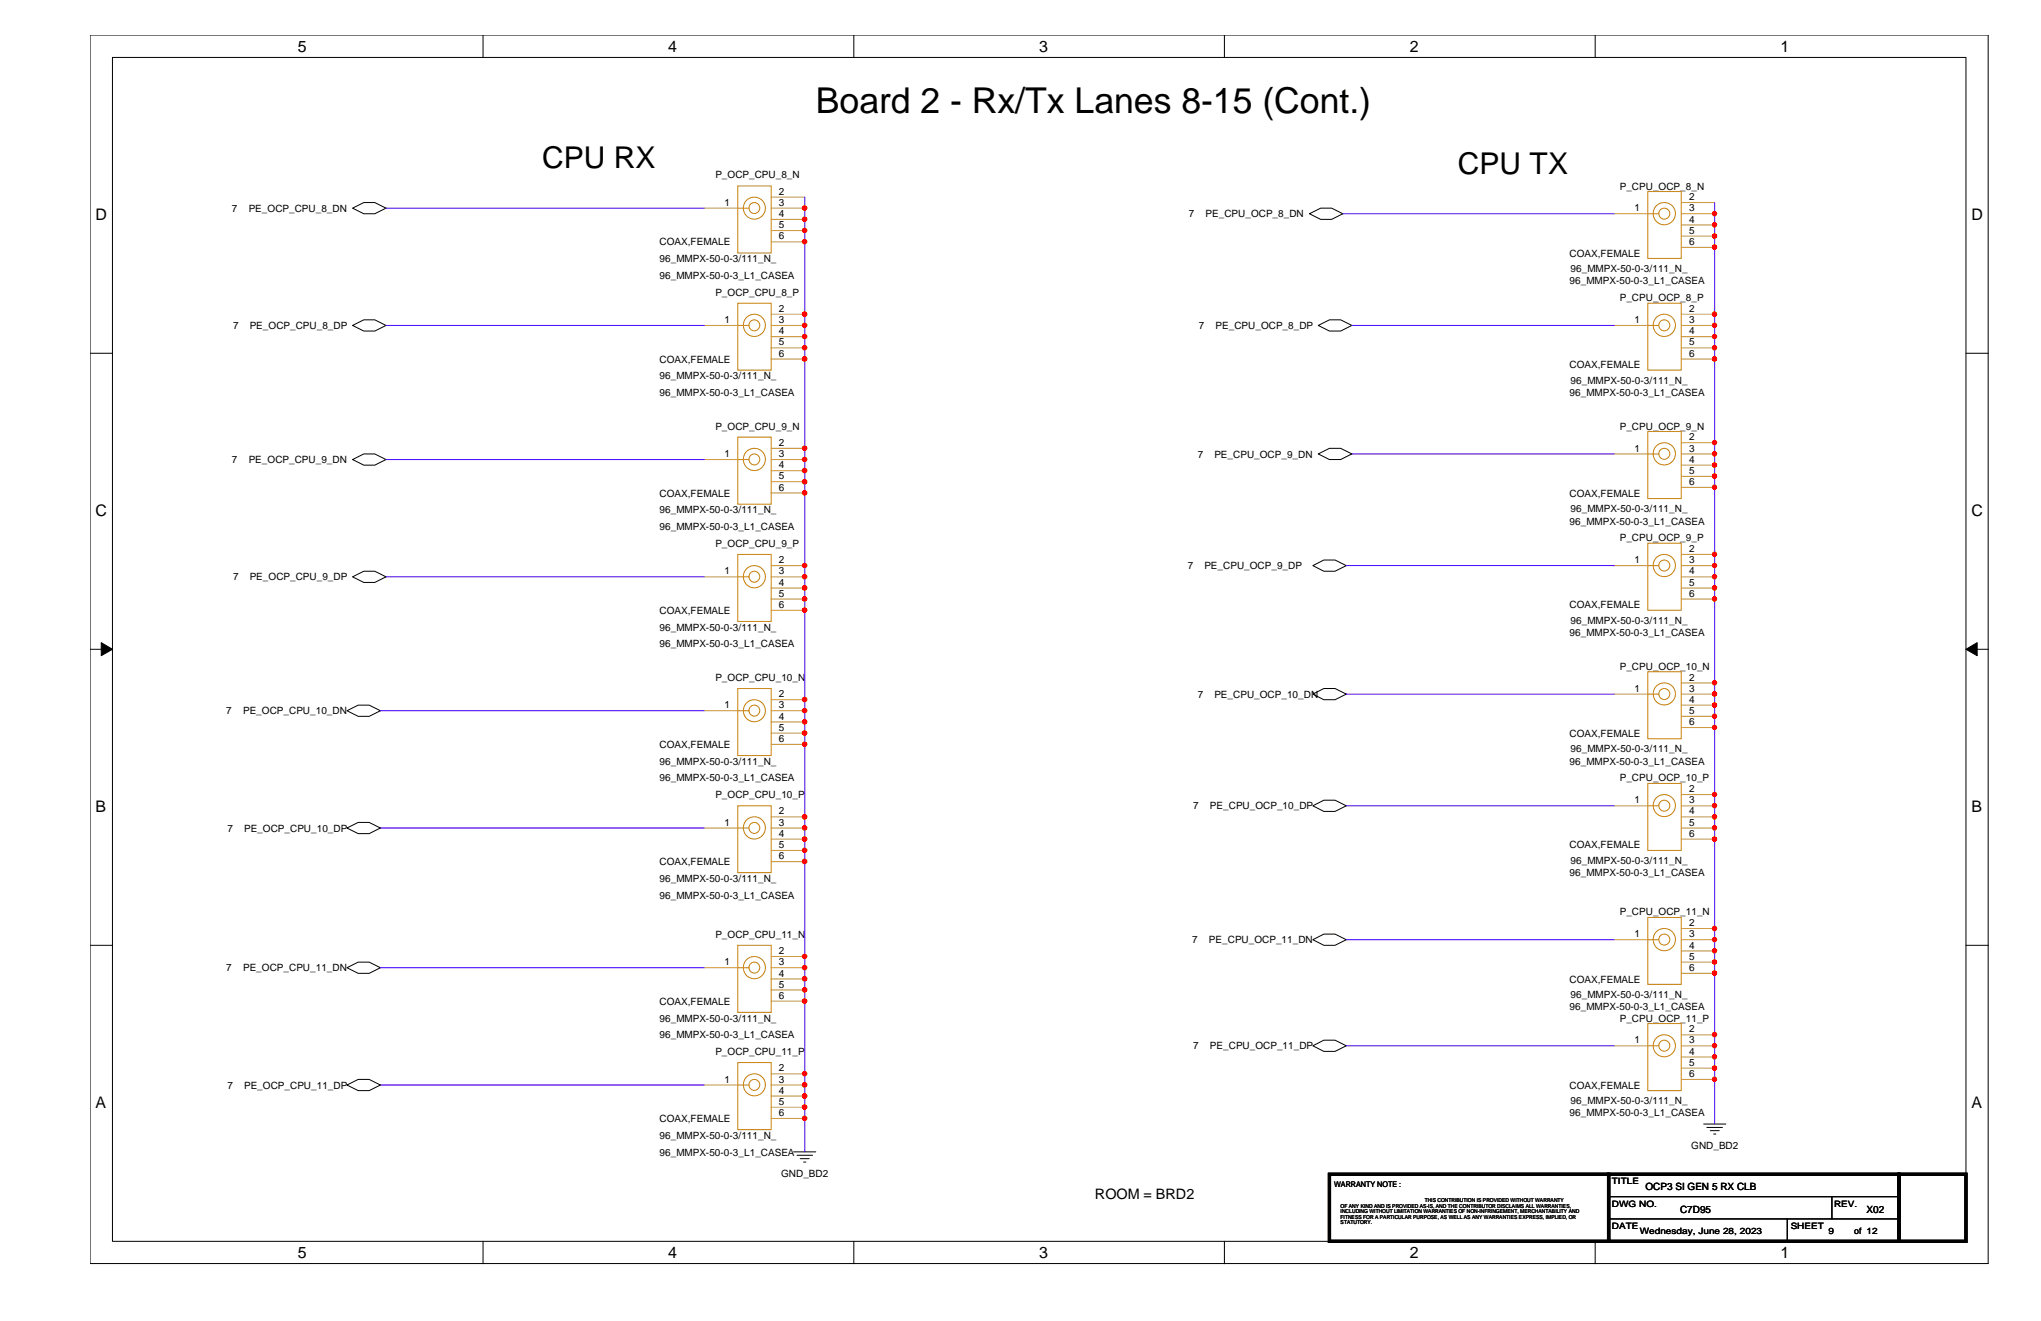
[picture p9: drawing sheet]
<svg xmlns="http://www.w3.org/2000/svg" width="432mm" height="279mm" viewBox="0 0 432 279" stroke-linecap="round" stroke-linejoin="round" font-family="sans-serif">
<path d="M19 7.4h401.6v259.8h-401.5zM23.8 12.1h392.1v250.5h-392.1z" fill="none" stroke="#000" stroke-width=".21"/>
<g fill="#fff">
<path d="M63 7.9h1.9v3.8h-1.9z"/>
<path d="M63 263.1h1.9v3.7h-1.9z"/>
</g>
<path d="M102.2 7.4v4.7M102.2 262.6v4.7" fill="none" stroke="#000" stroke-width=".21"/>
<g fill="#fff">
<path d="M141.4 7.9h1.9v3.8h-1.9z"/>
<path d="M141.4 263.1h1.9v3.7h-1.9z"/>
</g>
<path d="M180.6 7.4v4.7M180.6 262.6v4.7" fill="none" stroke="#000" stroke-width=".21"/>
<g fill="#fff">
<path d="M219.8 7.9h1.9v3.8h-1.9z"/>
<path d="M219.8 263.1h1.9v3.7h-1.9z"/>
</g>
<path d="M259 7.4v4.7M259 262.6v4.7" fill="none" stroke="#000" stroke-width=".21"/>
<g fill="#fff">
<path d="M298.2 7.9h1.9v3.8h-1.9z"/>
<path d="M298.2 263.1h1.9v3.7h-1.9z"/>
</g>
<path d="M337.5 7.4v4.7M337.5 262.6v4.7" fill="none" stroke="#000" stroke-width=".21"/>
<g fill="#fff">
<path d="M376.7 7.9h1.8v3.8h-1.8z"/>
<path d="M376.7 263.1h1.8v3.7h-1.8z"/>
<path d="M20.2 43.4h2.5v3.8h-2.5z"/>
<path d="M417.1 43.4h2.5v3.8h-2.5z"/>
<path d="M20.2 106h2.5v3.8h-2.5z"/>
<path d="M417.1 106h2.5v3.8h-2.5z"/>
</g>
<path d="M19.1 74.7h4.7M415.9 74.7h4.8" fill="none" stroke="#000" stroke-width=".21"/>
<g fill="#fff">
<path d="M20.2 168.6h2.3v3.8h-2.3z"/>
<path d="M417.1 168.6h2.3v3.8h-2.3z"/>
</g>
<path d="M19.1 137.3h4.7M415.9 137.3h4.8" fill="none" stroke="#000" stroke-width=".21"/>
<path d="M21.4 135.9l2.4 1.4-2.4 1.4zM415.9 137.3l2.4-1.4v2.8z" fill="#000" stroke="#000" stroke-width=".21"/>
<g fill="#fff">
<path d="M20.2 231.2h2.3v3.8h-2.3z"/>
<path d="M417.1 231.2h2.3v3.8h-2.3z"/>
</g>
<g fill="none" stroke="#000" stroke-width=".21">
<path d="M74.6 44l2.4-1.2h2.3l2.4 1.2-2.4 1.2h-2.3zM277 45.2l2.4-1.2h2.3l2.4 1.2-2.4 1.2h-2.3zM74.6 68.8l2.4-1.2h2.3l2.4 1.2-2.4 1.2h-2.3zM278.9 68.8l2.4-1.2h2.3l2.4 1.2-2.4 1.2h-2.3zM74.6 97.2l2.4-1.2h2.3l2.4 1.2-2.4 1.2h-2.3zM278.9 96l2.4-1.2h2.3l2.4 1.2-2.4 1.2h-2.3zM277.7 119.6l2.4-1.2h2.3l2.4 1.2-2.4 1.2h-2.3zM74.6 122l2.4-1.2h2.3l2.4 1.2-2.4 1.2h-2.3zM73.4 150.3l2.4-1.2h2.3l2.4 1.2-2.4 1.2h-2.3zM277.7 146.8l2.4-1.2h2.3l2.4 1.2-2.4 1.2h-2.3zM73.4 175.1l2.4-1.2h2.3l2.4 1.2-2.4 1.2h-2.3zM277.7 170.4l2.4-1.2h2.3l2.4 1.2-2.4 1.2h-2.3z"/>
<path d="M19.1 199.9h4.7M277.7 198.8l2.4-1.2h2.3l2.4 1.2-2.4 1.1h-2.3zM415.9 199.9h4.8M73.4 204.7l2.4-1.2h2.3l2.4 1.2-2.4 1.2h-2.3zM73.4 229.5l2.4-1.2h2.3l2.4 1.2-2.4 1.2h-2.3zM277.7 221.2l2.4-1.2h2.3l2.4 1.2-2.4 1.2h-2.3zM360.4 237.7h4.7M361.1 238.5h3.3M361.8 239.1h1.9M362.5 239.9h.5M167.9 243.6h4.7M168.6 244.3h3.3"/>
<path d="M169.3 245.1h1.9M170 245.8h.5M340.3 253.1h61.4M340.3 257.8h61.4M378.1 257.8v4.8M387.6 253.1v4.7"/>
</g>
<path d="M281.3 248.4h59v14.2h-59zM340.3 248.4h61.4v14.2h-61.4zM401.7 248.4h14.2v14.2h-14.2z" fill="none" stroke="#000" stroke-width=".68"/>
<g fill="none" stroke="#cc8006" stroke-width=".21">
<path d="M156.1 39.3h7.1v14.2h-7.1zM156.1 44h2.4M348.6 45.2h2.3M348.6 40.5h7.1v14.2h-7.1zM156.1 64.1h7.1v14.2h-7.1zM156.1 68.8h2.4M348.6 68.8h2.3M348.6 64.1h7.1v14.2h-7.1zM156.1 92.5h7.1v14.1h-7.1zM156.1 97.2h2.4M348.6 96h2.3M348.6 91.3h7.1v14.2h-7.1z"/>
<path d="M156.1 117.3h7.1v14.1h-7.1zM348.6 119.6h2.3M348.6 114.9h7.1v14.2h-7.1zM156.1 122h2.4M156.1 145.6h7.1v14.2h-7.1zM156.1 150.3h2.4M348.6 146.8h2.3M348.6 142.1h7.1v14.2h-7.1zM156.1 170.4h7.1v14.2h-7.1zM156.1 175.1h2.4M348.6 170.4h2.3M348.6 165.7h7.1v14.2h-7.1z"/>
<path d="M156.1 199.9h7.1v14.2h-7.1zM348.6 198.8h2.3M348.6 194.1h7.1v14.1h-7.1zM156.1 204.7h2.4M348.6 216.5h7.1v14.2h-7.1zM156.1 224.7h7.1v14.2h-7.1zM156.1 229.5h2.4M348.6 221.2h2.3"/>
<circle cx="159.6" cy="44" r="1.15"/>
<circle cx="159.6" cy="44" r="2.33"/>
<circle cx="352.1" cy="45.2" r="2.36"/>
<circle cx="352.1" cy="45.2" r="1.17"/>
<circle cx="159.6" cy="68.8" r="2.34"/>
<circle cx="159.6" cy="68.8" r="1.15"/>
<circle cx="352.1" cy="68.8" r="2.36"/>
<circle cx="352.1" cy="68.8" r="1.17"/>
<circle cx="159.6" cy="97.2" r="2.34"/>
<circle cx="159.6" cy="97.2" r="1.15"/>
<circle cx="352.1" cy="96" r="2.36"/>
<circle cx="352.1" cy="96" r="1.17"/>
<circle cx="352.1" cy="119.6" r="2.36"/>
<circle cx="352.1" cy="119.6" r="1.17"/>
<circle cx="159.6" cy="122" r="2.34"/>
<circle cx="159.6" cy="122" r="1.15"/>
<circle cx="159.6" cy="150.3" r="1.15"/>
<circle cx="159.6" cy="150.3" r="2.33"/>
<circle cx="352.1" cy="146.8" r="1.17"/>
<circle cx="352.1" cy="146.8" r="2.35"/>
<circle cx="159.6" cy="175.1" r="2.34"/>
<circle cx="159.6" cy="175.1" r="1.15"/>
<circle cx="352.1" cy="170.4" r="1.17"/>
<circle cx="352.1" cy="170.4" r="2.35"/>
<circle cx="352.1" cy="198.7" r="2.36"/>
<circle cx="352.1" cy="198.7" r="1.17"/>
<circle cx="159.6" cy="204.7" r="2.34"/>
<circle cx="159.6" cy="204.7" r="1.15"/>
<circle cx="159.6" cy="229.5" r="1.15"/>
<circle cx="159.6" cy="229.4" r="2.33"/>
<circle cx="352.1" cy="221.2" r="1.17"/>
<circle cx="352.1" cy="221.2" r="2.35"/>
</g>
<g fill="none" stroke="#a84" stroke-width=".21">
<path d="M149 44h7.1M163.2 41.7h7.1M163.2 44h7.1M163.2 46.4h7.1M163.2 48.8h7.1M163.2 51.1h7.1M341.5 45.2h7.1M355.7 42.8h7.1M355.7 45.2h7.1M355.7 47.6h7.1M355.7 50h7.1M355.7 52.3h7.1"/>
<path d="M149 68.8h7.1M163.2 66.5h7.1M163.2 68.8h7.1M163.2 71.2h7.1M163.2 73.6h7.1M163.2 75.9h7.1M341.5 68.8h7.1M355.7 66.5h7.1M355.7 68.8h7.1M355.7 71.2h7.1M355.7 73.6h7.1M355.7 75.9h7.1"/>
<path d="M149 97.2h7.1M163.2 94.8h7.1M163.2 97.2h7.1M163.2 99.6h7.1M341.5 96h7.1M355.7 93.6h7.1M355.7 96h7.1M355.7 98.4h7.1M163.2 101.9h7.1M163.2 104.3h7.1M163.2 119.6h7.1M341.5 119.6h7.1"/>
<path d="M355.7 117.3h7.1M355.7 119.6h7.1M355.7 100.8h7.1M355.7 103.1h7.1M149 122h7.1M163.2 122h7.1M163.2 124.4h7.1M163.2 126.7h7.1M163.2 129.1h7.1M355.7 122h7.1M355.7 124.4h7.1M355.7 126.7h7.1"/>
<path d="M149 150.3h7.1M163.2 148h7.1M163.2 150.3h7.1M163.2 152.7h7.1M163.2 155.1h7.1M163.2 157.4h7.1M341.5 146.8h7.1M355.7 144.4h7.1M355.7 146.8h7.1M355.7 149.1h7.1M355.7 151.5h7.1M355.7 153.9h7.1"/>
<path d="M149 175.1h7.1M163.2 172.8h7.1M163.2 175.1h7.1M163.2 177.5h7.1M163.2 179.9h7.1M341.5 170.4h7.1M355.7 168.1h7.1M355.7 170.4h7.1M355.7 172.8h7.1M355.7 175.1h7.1M355.7 177.5h7.1M163.2 182.2h7.1"/>
<path d="M341.5 198.8h7.1M355.7 196.4h7.1M355.7 198.8h7.1M149 204.7h7.1M163.2 202.3h7.1M163.2 204.7h7.1M163.2 207.1h7.1M163.2 209.4h7.1M163.2 211.8h7.1M355.7 201.1h7.1M355.7 203.5h7.1M355.7 205.9h7.1"/>
<path d="M355.7 218.9h7.1M149 229.5h7.1M163.2 227.1h7.1M163.2 229.5h7.1M163.2 231.8h7.1M163.2 234.2h7.1M163.2 236.6h7.1M341.5 221.2h7.1M355.7 221.2h7.1M355.7 223.6h7.1M355.7 225.9h7.1M355.7 228.3h7.1"/>
</g>
<g fill="none" stroke="#4200ff" stroke-width=".21">
<path d="M81.7 44h67.3M170.3 41.7v201.9M284.1 45.2h57.4M362.8 42.8v194.9M81.7 68.8h67.3M286 68.8h55.5M81.7 97.2h67.3M286 96h55.5M284.8 119.6h56.7M81.7 122h67.3M80.5 150.3h68.5M284.8 146.8h56.7"/>
<path d="M80.5 175.1h68.5M284.8 170.4h56.7M284.8 198.8h56.7M80.5 204.7h68.5M80.5 229.5h68.5M284.8 221.2h56.7"/>
</g>
<g fill="#f00" stroke="#f00" stroke-width=".21">
<circle cx="362.7" cy="45.2" r=".45"/>
<circle cx="362.7" cy="47.6" r=".45"/>
<circle cx="362.7" cy="49.9" r=".45"/>
<circle cx="362.7" cy="52.3" r=".46"/>
<circle cx="362.7" cy="66.5" r=".46"/>
<circle cx="362.7" cy="68.8" r=".45"/>
<circle cx="362.7" cy="71.2" r=".45"/>
<circle cx="362.7" cy="73.5" r=".45"/>
<circle cx="362.7" cy="75.9" r=".46"/>
<circle cx="362.7" cy="93.6" r=".45"/>
<circle cx="362.7" cy="96" r=".45"/>
<circle cx="362.7" cy="98.4" r=".45"/>
<circle cx="362.7" cy="100.7" r=".46"/>
<circle cx="362.7" cy="103.1" r=".45"/>
<circle cx="362.7" cy="117.2" r=".45"/>
<circle cx="362.7" cy="119.6" r=".45"/>
<circle cx="362.7" cy="122" r=".45"/>
<circle cx="362.7" cy="124.3" r=".46"/>
<circle cx="362.7" cy="126.7" r=".45"/>
<circle cx="362.7" cy="144.4" r=".45"/>
<circle cx="362.7" cy="146.8" r=".46"/>
<circle cx="362.7" cy="149.1" r=".46"/>
<circle cx="362.7" cy="151.5" r=".45"/>
<circle cx="362.7" cy="153.9" r=".45"/>
<circle cx="362.7" cy="168" r=".45"/>
<circle cx="362.7" cy="170.4" r=".46"/>
<circle cx="362.7" cy="172.8" r=".46"/>
<circle cx="362.7" cy="175.1" r=".45"/>
<circle cx="362.7" cy="177.5" r=".45"/>
<circle cx="362.7" cy="196.4" r=".46"/>
<circle cx="362.7" cy="198.7" r=".45"/>
<circle cx="362.7" cy="201.1" r=".45"/>
<circle cx="362.7" cy="203.5" r=".45"/>
<circle cx="362.7" cy="205.8" r=".46"/>
<circle cx="362.7" cy="218.8" r=".46"/>
<circle cx="362.7" cy="221.2" r=".45"/>
<circle cx="362.7" cy="223.5" r=".45"/>
<circle cx="362.7" cy="225.9" r=".45"/>
<circle cx="362.7" cy="228.3" r=".45"/>
<circle cx="170.2" cy="44" r=".46"/>
<circle cx="170.2" cy="46.4" r=".46"/>
<circle cx="170.2" cy="48.7" r=".46"/>
<circle cx="170.2" cy="51.1" r=".46"/>
<circle cx="170.2" cy="66.5" r=".47"/>
<circle cx="170.2" cy="68.8" r=".46"/>
<circle cx="170.2" cy="71.2" r=".46"/>
<circle cx="170.2" cy="73.5" r=".46"/>
<circle cx="170.2" cy="75.9" r=".47"/>
<circle cx="170.2" cy="94.8" r=".46"/>
<circle cx="170.2" cy="97.2" r=".46"/>
<circle cx="170.2" cy="99.5" r=".47"/>
<circle cx="170.2" cy="101.9" r=".47"/>
<circle cx="170.2" cy="104.2" r=".46"/>
<circle cx="170.2" cy="119.6" r=".46"/>
<circle cx="170.2" cy="122" r=".46"/>
<circle cx="170.2" cy="124.3" r=".47"/>
<circle cx="170.2" cy="126.7" r=".46"/>
<circle cx="170.2" cy="129" r=".46"/>
<circle cx="170.2" cy="147.9" r=".47"/>
<circle cx="170.2" cy="150.3" r=".46"/>
<circle cx="170.2" cy="152.7" r=".46"/>
<circle cx="170.2" cy="155" r=".46"/>
<circle cx="170.2" cy="157.4" r=".46"/>
<circle cx="170.2" cy="172.8" r=".47"/>
<circle cx="170.2" cy="175.1" r=".46"/>
<circle cx="170.2" cy="177.5" r=".46"/>
<circle cx="170.2" cy="179.8" r=".46"/>
<circle cx="170.2" cy="182.2" r=".47"/>
<circle cx="170.2" cy="202.3" r=".46"/>
<circle cx="170.2" cy="204.7" r=".46"/>
<circle cx="170.2" cy="207" r=".47"/>
<circle cx="170.2" cy="209.4" r=".46"/>
<circle cx="170.2" cy="211.7" r=".46"/>
<circle cx="170.2" cy="227.1" r=".46"/>
<circle cx="170.2" cy="229.4" r=".47"/>
<circle cx="170.2" cy="231.8" r=".47"/>
<circle cx="170.2" cy="234.2" r=".46"/>
<circle cx="170.2" cy="236.5" r=".46"/>
</g>
<text font-size="7.5" x="172.6" y="23.8">Board 2 - Rx/Tx Lanes 8-15 (Cont.)</text>
<g font-size="6.3">
<text x="114.7" y="35.6">CPU RX</text>
<text x="308.4" y="36.7">CPU TX</text>
</g>
<g font-size="3.4">
<text x="63" y="11">5</text>
<text x="141.4" y="11">4</text>
<text x="219.8" y="11">3</text>
<text x="298.2" y="11">2</text>
<text x="376.7" y="11">1</text>
<text x="20.2" y="46.5">D</text>
<text x="417.1" y="46.5">D</text>
<text x="20.2" y="109.1">C</text>
<text x="417.1" y="109.1">C</text>
<text x="20.2" y="171.7">B</text>
<text x="417.1" y="171.7">B</text>
<text x="20.2" y="234.3">A</text>
<text x="417.1" y="234.3">A</text>
<text x="63" y="266.1">5</text>
<text x="141.4" y="266.1">4</text>
<text x="219.8" y="266.1">3</text>
<text x="298.2" y="266.1">2</text>
<text x="376.7" y="266.1">1</text>
</g>
<text font-size="3" x="231.6" y="253.5">ROOM = BRD2</text>
<g font-size="2.1">
<text x="151.3" y="37.7">P_OCP_CPU_8_N</text>
<text x="164.8" y="41.2">2</text>
<text x="342.7" y="40.1">P_CPU_OCP_8_N</text>
<text x="49.1" y="44.8">7</text>
<text x="52.6" y="44.8">PE_OCP_CPU_8_DN</text>
<text x="153.2" y="43.5">1</text>
<text x="164.8" y="43.5">3</text>
<text x="164.8" y="45.9">4</text>
<text x="251.5" y="46">7</text>
<text x="255.1" y="46">PE_CPU_OCP_8_DN</text>
<text x="345.8" y="44.7">1</text>
<text x="357.3" y="42.3">2</text>
<text x="357.3" y="44.7">3</text>
<text x="357.3" y="47.1">4</text>
<text x="139.5" y="51.9">COAX,FEMALE</text>
<text x="164.8" y="48.3">5</text>
<text x="164.8" y="50.6">6</text>
<text x="357.3" y="49.4">5</text>
<text x="357.3" y="51.8">6</text>
<text x="139.5" y="55.5">96_MMPX-50-0-3/111_N_</text>
<text x="139.5" y="59">96_MMPX-50-0-3_L1_CASEA</text>
<text x="332.1" y="54.3">COAX,FEMALE</text>
<text x="332.3" y="57.6">96_MMPX-50-0-3/111_N_</text>
<text x="151.3" y="62.5">P_OCP_CPU_8_P</text>
<text x="164.8" y="66">2</text>
<text x="332.1" y="60.2">96_MMPX-50-0-3_L1_CASEA</text>
<text x="342.7" y="63.7">P_CPU_OCP_8_P</text>
<text x="357.3" y="66">2</text>
<text x="49.3" y="69.6">7</text>
<text x="52.8" y="69.6">PE_OCP_CPU_8_DP</text>
<text x="153.2" y="68.3">1</text>
<text x="164.8" y="68.3">3</text>
<text x="164.8" y="70.7">4</text>
<text x="253.6" y="69.6">7</text>
<text x="257.2" y="69.6">PE_CPU_OCP_8_DP</text>
<text x="345.8" y="68.3">1</text>
<text x="357.3" y="68.3">3</text>
<text x="357.3" y="70.7">4</text>
<text x="139.5" y="76.7">COAX,FEMALE</text>
<text x="164.8" y="73.1">5</text>
<text x="164.8" y="75.4">6</text>
<text x="332.1" y="77.9">COAX,FEMALE</text>
<text x="357.3" y="73.1">5</text>
<text x="357.3" y="75.4">6</text>
<text x="139.5" y="80.2">96_MMPX-50-0-3/111_N_</text>
<text x="139.5" y="83.8">96_MMPX-50-0-3_L1_CASEA</text>
<text x="332.1" y="83.8">96_MMPX-50-0-3_L1_CASEA</text>
<text x="332.3" y="81.2">96_MMPX-50-0-3/111_N_</text>
<text x="151.3" y="90.9">P_OCP_CPU_9_N</text>
<text x="164.8" y="94.3">2</text>
<text x="342.7" y="90.9">P_CPU_OCP_9_N</text>
<text x="345.8" y="95.5">1</text>
<text x="357.3" y="93.1">2</text>
<text x="357.3" y="95.5">3</text>
<text x="49.1" y="98">7</text>
<text x="52.6" y="98">PE_OCP_CPU_9_DN</text>
<text x="153.2" y="96.7">1</text>
<text x="164.8" y="96.7">3</text>
<text x="164.8" y="99.1">4</text>
<text x="164.8" y="101.4">5</text>
<text x="253.4" y="96.8">7</text>
<text x="256.9" y="96.8">PE_CPU_OCP_9_DN</text>
<text x="357.3" y="97.9">4</text>
<text x="357.3" y="100.2">5</text>
<text x="139.5" y="105">COAX,FEMALE</text>
<text x="164.8" y="103.8">6</text>
<text x="332.1" y="105">COAX,FEMALE</text>
<text x="357.3" y="102.6">6</text>
<text x="139.5" y="108.6">96_MMPX-50-0-3/111_N_</text>
<text x="139.5" y="112.1">96_MMPX-50-0-3_L1_CASEA</text>
<text x="332.1" y="111">96_MMPX-50-0-3_L1_CASEA</text>
<text x="332.3" y="108.3">96_MMPX-50-0-3/111_N_</text>
<text x="151.3" y="115.7">P_OCP_CPU_9_P</text>
<text x="164.8" y="119.1">2</text>
<text x="342.7" y="114.5">P_CPU_OCP_9_P</text>
<text x="345.8" y="119.1">1</text>
<text x="357.3" y="116.8">2</text>
<text x="357.3" y="119.1">3</text>
<text x="49.3" y="122.8">7</text>
<text x="52.8" y="122.8">PE_OCP_CPU_9_DP</text>
<text x="153.2" y="121.5">1</text>
<text x="164.8" y="121.5">3</text>
<text x="164.8" y="123.9">4</text>
<text x="251.3" y="120.4">7</text>
<text x="254.8" y="120.4">PE_CPU_OCP_9_DP</text>
<text x="357.3" y="121.5">4</text>
<text x="357.3" y="123.9">5</text>
<text x="139.5" y="129.8">COAX,FEMALE</text>
<text x="164.8" y="126.2">5</text>
<text x="164.8" y="128.6">6</text>
<text x="332.1" y="128.7">COAX,FEMALE</text>
<text x="332.3" y="132">96_MMPX-50-0-3/111_N_</text>
<text x="357.3" y="126.2">6</text>
<text x="139.5" y="133.4">96_MMPX-50-0-3/111_N_</text>
<text x="139.5" y="136.9">96_MMPX-50-0-3_L1_CASEA</text>
<text x="332.1" y="134.6">96_MMPX-50-0-3_L1_CASEA</text>
<text x="342.7" y="141.6">P_CPU_OCP_10_N</text>
<text x="357.3" y="143.9">2</text>
<text x="151.3" y="144">P_OCP_CPU_10_N</text>
<text x="153.2" y="149.8">1</text>
<text x="164.8" y="147.5">2</text>
<text x="164.8" y="149.8">3</text>
<text x="253.4" y="147.6">7</text>
<text x="256.9" y="147.6">PE_CPU_OCP_10_DN</text>
<text x="345.8" y="146.3">1</text>
<text x="357.3" y="146.3">3</text>
<text x="357.3" y="148.6">4</text>
<text x="47.9" y="151.1">7</text>
<text x="51.4" y="151.1">PE_OCP_CPU_10_DN</text>
<text x="164.8" y="152.2">4</text>
<text x="164.8" y="154.6">5</text>
<text x="332.1" y="155.8">COAX,FEMALE</text>
<text x="357.3" y="151">5</text>
<text x="357.3" y="153.4">6</text>
<text x="139.5" y="158.2">COAX,FEMALE</text>
<text x="139.5" y="161.8">96_MMPX-50-0-3/111_N_</text>
<text x="164.8" y="156.9">6</text>
<text x="332.1" y="161.8">96_MMPX-50-0-3_L1_CASEA</text>
<text x="332.3" y="159.1">96_MMPX-50-0-3/111_N_</text>
<text x="139.5" y="165.3">96_MMPX-50-0-3_L1_CASEA</text>
<text x="342.7" y="165.3">P_CPU_OCP_10_P</text>
<text x="357.3" y="167.6">2</text>
<text x="151.3" y="168.8">P_OCP_CPU_10_P</text>
<text x="164.8" y="172.3">2</text>
<text x="252.4" y="171.2">7</text>
<text x="256" y="171.2">PE_CPU_OCP_10_DP</text>
<text x="345.8" y="169.9">1</text>
<text x="357.3" y="169.9">3</text>
<text x="357.3" y="172.3">4</text>
<text x="48.1" y="175.9">7</text>
<text x="51.6" y="175.9">PE_OCP_CPU_10_DP</text>
<text x="153.2" y="174.6">1</text>
<text x="164.8" y="174.6">3</text>
<text x="164.8" y="177">4</text>
<text x="164.8" y="179.4">5</text>
<text x="332.1" y="179.5">COAX,FEMALE</text>
<text x="357.3" y="174.6">5</text>
<text x="357.3" y="177">6</text>
<text x="139.5" y="183">COAX,FEMALE</text>
<text x="164.8" y="181.7">6</text>
<text x="332.1" y="185.4">96_MMPX-50-0-3_L1_CASEA</text>
<text x="332.3" y="182.8">96_MMPX-50-0-3/111_N_</text>
<text x="139.5" y="186.5">96_MMPX-50-0-3/111_N_</text>
<text x="139.5" y="190.1">96_MMPX-50-0-3_L1_CASEA</text>
<text x="342.7" y="193.6">P_CPU_OCP_11_N</text>
<text x="357.3" y="195.9">2</text>
<text x="151.3" y="198.3">P_OCP_CPU_11_N</text>
<text x="164.8" y="201.8">2</text>
<text x="252.2" y="199.5">7</text>
<text x="255.8" y="199.5">PE_CPU_OCP_11_DN</text>
<text x="345.8" y="198.2">1</text>
<text x="357.3" y="198.2">3</text>
<text x="357.3" y="200.6">4</text>
<text x="357.3" y="203">5</text>
<text x="47.9" y="205.4">7</text>
<text x="51.4" y="205.4">PE_OCP_CPU_11_DN</text>
<text x="153.2" y="204.2">1</text>
<text x="164.8" y="204.2">3</text>
<text x="164.8" y="206.5">4</text>
<text x="164.8" y="208.9">5</text>
<text x="332.1" y="207.8">COAX,FEMALE</text>
<text x="357.3" y="205.4">6</text>
<text x="139.5" y="212.5">COAX,FEMALE</text>
<text x="164.8" y="211.2">6</text>
<text x="332.1" y="213.7">96_MMPX-50-0-3_L1_CASEA</text>
<text x="332.3" y="211.1">96_MMPX-50-0-3/111_N_</text>
<text x="139.5" y="216.1">96_MMPX-50-0-3/111_N_</text>
<text x="139.5" y="219.6">96_MMPX-50-0-3_L1_CASEA</text>
<text x="252.4" y="222">7</text>
<text x="256" y="222">PE_CPU_OCP_11_DP</text>
<text x="342.7" y="216.1">P_CPU_OCP_11_P</text>
<text x="345.8" y="220.7">1</text>
<text x="357.3" y="218.4">2</text>
<text x="357.3" y="220.7">3</text>
<text x="151.3" y="223.1">P_OCP_CPU_11_P</text>
<text x="164.8" y="226.6">2</text>
<text x="357.3" y="223.1">4</text>
<text x="357.3" y="225.4">5</text>
<text x="357.3" y="227.8">6</text>
<text x="48.1" y="230.3">7</text>
<text x="51.6" y="230.3">PE_OCP_CPU_11_DP</text>
<text x="153.2" y="229">1</text>
<text x="164.8" y="229">3</text>
<text x="164.8" y="231.3">4</text>
<text x="164.8" y="233.7">5</text>
<text x="332.1" y="230.3">COAX,FEMALE</text>
<text x="332.3" y="233.6">96_MMPX-50-0-3/111_N_</text>
<text x="139.5" y="237.3">COAX,FEMALE</text>
<text x="164.8" y="236.1">6</text>
<text x="332.1" y="236.1">96_MMPX-50-0-3_L1_CASEA</text>
<text x="139.5" y="240.9">96_MMPX-50-0-3/111_N_</text>
<text x="139.5" y="244.4">96_MMPX-50-0-3_L1_CASEA</text>
<text x="357.8" y="243">GND_BD2</text>
<text x="165.3" y="248.9">GND_BD2</text>
<text x="348.1" y="251.7">OCP3 SI GEN 5 RX CLB</text>
<text x="355.4" y="256.5">C7D95</text>
<text x="394.9" y="256.5">X02</text>
</g>
<g font-size="1.9">
<text x="341" y="250.5">TITLE</text>
<text x="341" y="255.3">DWG NO.</text>
<text x="388" y="255.3">REV.</text>
<text x="341" y="260">DATE</text>
<text x="346.9" y="260.9">Wednesday, June 28, 2023</text>
<text x="378.8" y="260">SHEET</text>
<text x="386.8" y="260.9">9</text>
<text x="392.3" y="260.9">of 12</text>
</g>
<text font-size="1.7" x="282.2" y="251">WARRANTY NOTE :</text>
<g font-size="1.1">
<text x="283.6" y="255.4">OF ANY KIND AND IS PROVIDED AS-IS, AND THE CONTRIBUTOR DISCLAIMS ALL WARRANTIES,</text>
<text x="283.6" y="256.6">INCLUDING WITHOUT LIMITATION WARRANTIES OF NON-INFRINGEMENT, MERCHANTABILITY AND</text>
<text x="283.6" y="257.8">FITNESS FOR A PARTICULAR PURPOSE, AS WELL AS ANY WARRANTIES EXPRESS, IMPLIED, OR</text>
<text x="301.4" y="254.2">THIS CONTRIBUTION IS PROVIDED WITHOUT WARRANTY</text>
<text x="283.6" y="259">STATUTORY.</text>
</g>
</svg>
